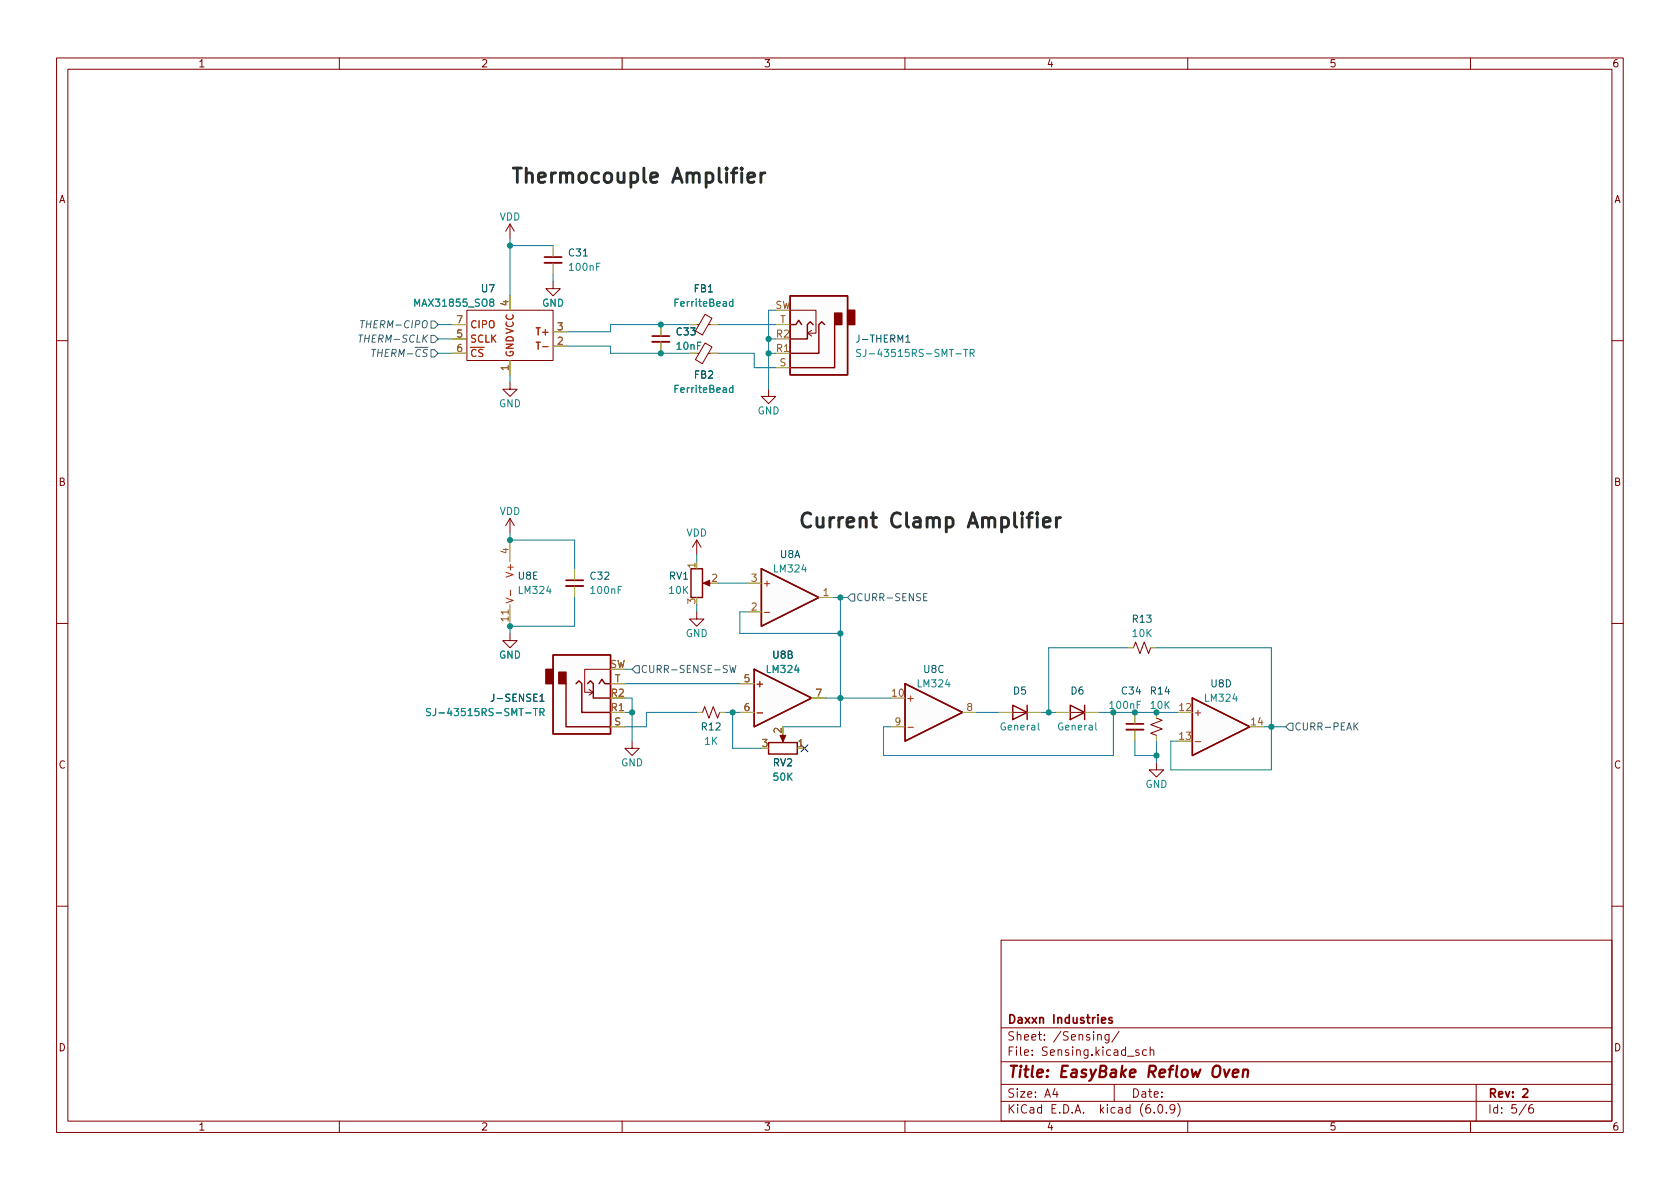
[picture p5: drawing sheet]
<svg xmlns="http://www.w3.org/2000/svg" width="297mm" height="210mm" viewBox="0 0 297 210" stroke-linecap="round" stroke-linejoin="round" font-family="sans-serif">
<g fill="none" stroke="#840000" stroke-width=".18">
<path d="M10 10.2h277v190.1h-277zM12 12.2h273v186.1h-273zM60 10.2v2M110 10.2v2M160 10.2v2M210 10.2v2M260 10.2v2M90.2 39.6l-.8 1.3M90.2 39.6v2.6M90.2 39.6l.7 1.3M82.5 54.9h15.3v8.8h-15.3zM97.8 49.8v1.2h1.3l-1.3 1.3-1.3-1.3h1.3"/>
<path d="M123.2 57.4h.4M124.7 55.6l1.2 .7-1.7 2.9-1.2-.7zM125.2 57.4h.5M139.7 54.9h4.6v4h-1.6M142.7 58.9l.8 .5M143.5 58.4l-.8 .5M10 60.2h2M90.2 67.6v1.2h1.2l-1.2 1.3-1.3-1.3h1.3M124.7 60.6l1.2 .8-1.7 2.9-1.2-.7zM125.2 62.5h.5M135.9 68.8v1.3h1.3l-1.3 1.3-1.3-1.3h1.3M285 60.2h2"/>
<path d="M90.2 91.7v2.5M90.2 91.7l-.8 1.3M90.2 91.7l.7 1.3M123.2 95.5l-.8 1.3M123.2 95.5v2.5M123.2 95.5l.8 1.3M10 110.2h2M90.2 112v1.3h1.2l-1.2 1.2-1.3-1.2h1.3M107.9 118.4h-4.5v4h1.5M123.2 108.2v1.3h1.3l-1.3 1.2-1.3-1.2h1.3M124.7 103.1h1M200.4 114.5l.4-1 .7 2.1 .8-2.1 .8 2.1 .4-1.1"/>
<path d="M285 110.2h2M104.1 121.9l.8 .5M104.9 122.4l-.8 .5M111.8 131.1v1.2h1.2l-1.2 1.3-1.3-1.3h1.3M124.2 126l.4-1 .7 2 .8-2 .8 2 .4-1M138.4 129.8v1M179.1 126h2.5M189.2 126h2.6M204.5 134.9v1.2h1.2l-1.2 1.3-1.3-1.3h1.3M204.5 127l1 .4-2 .7 2 .8-2 .8 1 .3M10 160.2h2M177 166.3h108v32h-108z"/>
<path d="M285 160.2h2M60 198.3v2M110 198.3v2M160 198.3v2M177 194.8h108M177 191.8h108M177 187.8h108M177 181.8h108M186.5 192.5l-.4 1h1M186.9 193v1M194.1 183.1l.2-.2 .3 .1 .1 .9M196.1 182.9v1.2l-.3 .3h-.4"/>
<path d="M196.1 183l-.5-.1-.2 .3v.4l.1 .3h.6M197 191.8v3M197.9 182.4l-1.3 1.9M201.4 185.7l-.4-.1-.2 .2 .1 .3 .5 .1v.4h-.6M202.7 185.7l-.4-.1-.3 .3v.4l.1 .3h.6M203.4 185.8l.2-.2 .3 .1 .1 .9M203.4 185.1v1.5M204.1 196.7v.1M204.9 195.4l.2-.1a.81 .81 0 0 1 .6 .7 .81 .81 0 0 1-.3 .8h-.2a.81 .81 0 0 1-.6-.6 .81 .81 0 0 1 .3-.8zM206.2 196.7v.1M207.7 196l-.3 .3h-.3l-.2-.3 .1-.6 .4-.1 .2 .2a.99 .99 0 0 1-.3 1.3h-.3M208.2 195.1a1.72 1.72 0 0 1 0 2.3"/>
<path d="M210 198.3v2M260 198.3v2M261 191.8v6.5M269.9 195.3l-1.3 1.9M271 195.3a.6 .6 0 0 0-.7 .7v.5l.1 .3h.5l.2-.1 .1-.5-.2-.2-.4-.1-.3 .3"/>
</g>
<path d="M96.3 45.5h3M115.3 59.4h3.1M100.1 102.6h3M199.1 128h3.1M196.6 180l-.3-.1-.2 .2v.3l.5 .1v.4h-.5M269.3 192.7l.5-.2 .3 .2v.3l-.9 1h.9" fill="none" stroke="#840000" stroke-width=".3"/>
<path d="M216.4 189.1l.4 1.4 .6-1.4M218 189.8l1-.2-.1-.4-.2-.1-.6 .1-.2 1 .3 .3 .6-.1M219.8 189.3a.49 .49 0 0 1 .9 .1l-.1 1.1M219.9 189.1l-.2 1.4" fill="none" stroke="#840000" stroke-width=".4"/>
<g fill="none" stroke="#a0a006" stroke-width=".18">
<path d="M80 57.4h2.5M80 59.9h2.5M90.2 52.3v2.6M97.8 43.4v2.1M97.8 46.5v2M97.8 58.7h2.5M116.8 57.4v2M125.7 57.4h1.3M137.2 57.4h2.5M80 62.5h2.5M90.2 63.7v2.6M97.8 61.2h2.5"/>
<path d="M116.8 60.4v2.1M125.7 62.5h1.3M137.2 65h2.5M90.2 95.5v3.8M90.2 106.9v3.8M101.6 100.6v2M101.6 103.6v2.1M132.1 108.2h2.5M132.1 103.1h2.5M144.8 105.7h2.5M199.4 114.5h1M203.5 114.5h1"/>
<path d="M107.9 128.5h2.6M107.9 120.9h2.6M123.2 126h1M127.3 126h1M130.8 126h2.5M130.8 120.9h2.5M143.5 123.4h2.5M157.5 128.5h2.5M170.2 126h2.5M176.5 126h2.6M181.6 126h2.5M186.7 126h2.5"/>
<path d="M191.8 126h2.5M200.7 126v2M200.7 129v2.1M204.5 126v1M204.5 130v1.1"/>
</g>
<g fill="none" stroke="#128875" stroke-width=".18">
<path d="M129.6 53.4l-.4-.1-.2 .3 .1 .5h.5M129.6 52.9v1.3M129.6 68.6h-.4l-.2 .2 .1 .5h.5M129.6 68.1v1.3M152.2 61.8h-.5l-.2 .1v.4l.6 .2 .1 .3-.3 .3-.4-.1M153.1 61.8v.9a.41 .41 0 0 1-.5 .4M170.4 61.8h.7M171.5 62.4h.6l.2-.2-.1-.3-.7-.1v1.3M171.8 62.4l.5 .7M76.1 125.3h-.5l-.1 .1v.4l.5 .2 .1 .3-.2 .3-.5-.1M77 125.3v.9a.41 .41 0 0 1-.5 .4M94.3 125.3h.7"/>
<path d="M95.5 125.9h.6l.1-.2-.1-.3-.6-.1v1.3M95.8 125.9l.4 .7"/>
</g>
<path d="M96.3 46.5h3M115.3 60.4h3.1M100.1 103.6h3M199.1 129h3.1" fill="none" stroke="#840000" stroke-width=".33"/>
<g fill="#fcfcfc" stroke="#fcfcfc" stroke-width=".18">
<path d="M210.8 123.4l10.2 5.1-10.2 5.1z"/>
<path d="M134.6 100.6l10.2 5.1-10.2 5z"/>
<path d="M139.7 52.3h10.2v14h-10.2z"/>
<path d="M160 120.9l10.2 5.1-10.2 5.1z"/>
<path d="M97.8 115.8h10.1v14h-10.1z"/>
<path d="M133.3 118.4l10.2 5-10.2 5.1z"/>
</g>
<g fill="none" stroke="#840000" stroke-width=".25">
<path d="M139.7 52.3h10.2v14h-10.2zM139.7 57.4h1l.5-.8 .5 .8M143.8 57.4l-.5-.5-.6 .5v2.5h-3M145.8 57.4l-.5-.5-.5 .5v5.1h-5.1M147.6 57.4v7.6h-7.9M97.8 115.8h10.1v14h-10.1zM122.2 100.6h2v5.1h-2zM133.3 118.4l10.2 5-10.2 5.1zM134.6 100.6l10.2 5.1-10.2 5zM100.1 120.9v7.6h7.8M101.9 120.9l.5-.5 .5 .5v5.1h5M103.9 120.9l.5-.5 .5 .5v2.5h3"/>
<path d="M105.9 120.9l.5-.8 .5 .8h1M135.9 131.3h5.1v2h-5.1zM160 120.9l10.2 5.1-10.2 5.1zM179.1 124.7l2.5 1.3-2.5 1.2zM181.6 124.7v2.5M189.2 124.7l2.6 1.3-2.6 1.2zM191.8 124.7v2.5M210.8 123.4l10.2 5.1-10.2 5.1z"/>
</g>
<path d="M94.8 60.5h.7M89.5 105.8l1.2 .4-1.2 .4M90.3 104.4v.9M135.1 108.3h1M133.9 126.1h.9M160.5 128.6h1M211.3 131.1h1" fill="none" stroke="#b02c04" stroke-width=".18"/>
<g fill="#840000" stroke="#840000" stroke-width=".25">
<path d="M149.9 54.9h1.2v2.5h-1.2z"/>
<path d="M147.6 55.4h1.2v2h-1.2z"/>
<path d="M96.5 118.4h1.3v2.5h-1.3z"/>
<path d="M98.8 118.9h1.3v2h-1.3z"/>
</g>
<path d="M160.2 60.5h.7M95.5 124h.7" fill="none" stroke="#005550" stroke-width=".18"/>
<g fill="#840000" stroke="#840000" stroke-width=".18">
<path d="M137.9 130h1l-.5 1.2z"/>
<path d="M124.3 103.1l1.2-.5v1z"/>
</g>
<g fill="none" stroke="#345372" stroke-width=".18">
<path d="M63.4 59.2h.8M63.7 56.7h.8M63.8 59.2l-.1 1.3M64.1 56.7l-.1 1.3M76.2 56.8h.6l.7 .6-.7 .6h-.6zM76.2 59.3h.6l.7 .6-.7 .7h-.6zM112.4 117.7h.6v1.3h-.6l-.6-.6zM129 117.7l.3 1.2 .3-.9 .2 .9 .3-1.2M150.5 105h.6v1.3h-.6l-.6-.6zM163.3 105.6h.4M163.9 105h-.6v1.2h.6M228 127.9h.6v1.3h-.6l-.7-.7z"/>
<path d="M239.6 128.4l.5 .7M240.1 127.8l-.7 .7"/>
</g>
<path d="M132.2 31.4l1.2-.2-.1-.5-.7-.1-.4 .3v1l.1 .2 .3 .2 .7-.2M134.5 30.6v1.7M135.3 30.6a.65 .65 0 0 0-.8 .4M183.4 90.7l-.1 .1 .1 .1 .1-.1-.1-.1v.2M183.4 91.5v1.7M184.5 92.4l1.2-.3-.1-.5-.8-.1-.3 .4v1l.1 .2 .2 .1 .8-.1M186.8 91.5v1.7M187.5 91.5a.65 .65 0 0 0-.7 .5" fill="none" stroke="#2c2c2c" stroke-width=".51"/>
<g fill="none" stroke="#0a73a0" stroke-width=".18">
<path d="M77.5 57.4h2.5M77.5 59.9h2.5M90.2 42.2v10.1M90.2 43.4h7.6M97.8 48.5v1.3M121.9 57.4h-14v1.3h-7.6M127 57.4h10.2M135.9 59.9h1.3M137.2 54.9h-1.3v13.9M77.5 62.5h2.5M90.2 66.3v1.3M100.3 61.2h7.6v1.3h14"/>
<path d="M127 62.5h6.3v2.5h3.9M135.9 62.5h1.3M90.2 94.2v1.3h11.4v5.1M123.2 98v1.3M101.6 105.7v5h-11.4v1.3M110.5 118.4h1.3M123.2 106.9v1.3M127 103.1h5.1M132.1 108.2h-1.3v3.8h17.8M147.3 105.7h2.6M148.6 105.7v22.8h-10.2M199.4 114.5h-14v11.5"/>
<path d="M204.5 114.5h20.3v21.6h-17.8v-5h1.3M110.5 123.4h1.3v7.7M110.5 126h1.3M110.5 120.9h20.3M123.2 126h-8.9v2.5h-3.8M128.3 126h2.5M129.5 126v6.3h5.1M146 123.4h11.5M172.7 126h3.8M184.1 126h2.6M194.3 126h14M196.8 126v7.6h-40.6v-5.1h1.3"/>
<path d="M200.7 131.1v2.5h3.8M204.5 131.1v3.8M223.5 128.5h3.8"/>
</g>
<path d="M141.6 131.7l1.2 1.2M142.8 131.7l-1.2 1.2" fill="none" stroke="#000084" stroke-width=".18"/>
<g fill="#028f99" stroke="#028f99" stroke-width=".18">
<circle cx="224.8" cy="128.5" r=".46"/>
<circle cx="196.8" cy="126" r=".46"/>
<circle cx="200.7" cy="126" r=".46"/>
<circle cx="204.5" cy="126" r=".46"/>
<circle cx="204.5" cy="133.6" r=".46"/>
<circle cx="116.8" cy="57.4" r=".46"/>
<circle cx="135.9" cy="59.9" r=".46"/>
<circle cx="135.9" cy="62.5" r=".46"/>
<circle cx="90.2" cy="43.4" r=".46"/>
<circle cx="116.8" cy="62.5" r=".46"/>
<circle cx="90.2" cy="95.5" r=".46"/>
<circle cx="111.8" cy="126" r=".46"/>
<circle cx="129.5" cy="126" r=".46"/>
<circle cx="90.2" cy="110.7" r=".46"/>
<circle cx="148.6" cy="123.4" r=".46"/>
<circle cx="148.6" cy="112" r=".46"/>
<circle cx="148.6" cy="105.7" r=".46"/>
<circle cx="185.4" cy="126" r=".46"/>
</g>
<g font-size="3.5" fill="#2c2c2c">
<text x="90.2" y="32.4">Thermocouple Amplifier</text>
<text x="141" y="93.3">Current Clamp Amplifier</text>
</g>
<text font-size="2.8" fill="#840000" x="178" y="190.6">Title: EasyBake Reflow Oven</text>
<g font-size="2.1" fill="#840000">
<text x="178" y="184">Sheet: /Sensing/</text>
<text x="178" y="181">Daxxn Industries</text>
<text x="178" y="186.7">File: Sensing.kicad_sch</text>
<text x="178" y="196.9">KiCad E.D.A. kicad (6.0.9)</text>
<text x="178" y="194.1">Size: A4</text>
<text x="200" y="194.1">Date:</text>
<text x="263" y="194.1">Rev: 2</text>
<text x="263" y="196.9">Id: 5/6</text>
</g>
<g font-size="1.8" fill="#840000">
<text x="35" y="11.9">1</text>
<text x="85" y="11.9">2</text>
<text x="135" y="11.9">3</text>
<text x="185" y="11.9">4</text>
<text x="235" y="11.9">5</text>
<text x="285" y="11.9">6</text>
<text x="10.3" y="35.9">A</text>
<text x="285.3" y="35.9">A</text>
<text x="10.3" y="85.9">B</text>
<text x="285.3" y="85.9">B</text>
<text x="10.3" y="135.9">C</text>
<text x="285.3" y="135.9">C</text>
<text x="10.3" y="185.9">D</text>
<text x="285.3" y="185.9">D</text>
<text x="35" y="199.9">1</text>
<text x="85" y="199.9">2</text>
<text x="135" y="199.9">3</text>
<text x="185" y="199.9">4</text>
<text x="235" y="199.9">5</text>
<text x="285" y="199.9">6</text>
</g>
<g font-size="1.8" fill="#128875">
<text x="88.3" y="39">VDD</text>
<text x="100.8" y="47.9">100nF</text>
<text x="73.6" y="54.2">MAX31855_SO8</text>
<text x="95.8" y="54.2">GND</text>
<text x="119.5" y="54.2">FerriteBead</text>
<text x="119.7" y="61.8">10nF</text>
<text x="153.2" y="63.1">SJ-43515RS-SMT-TR</text>
<text x="119.5" y="69.5">FerriteBead</text>
<text x="88.2" y="72">GND</text>
<text x="133.9" y="73.3">GND</text>
<text x="88.3" y="91.1">VDD</text>
<text x="121.3" y="94.9">VDD</text>
<text x="136.9" y="101.2">LM324</text>
<text x="91.8" y="105">LM324</text>
<text x="104.6" y="105">100nF</text>
<text x="118.4" y="105">10K</text>
<text x="121.2" y="112.6">GND</text>
<text x="200.3" y="112.6">10K</text>
<text x="88.2" y="116.5">GND</text>
<text x="135.7" y="119">LM324</text>
<text x="162.3" y="121.5">LM324</text>
<text x="196.4" y="125.3">100nF</text>
<text x="203.5" y="125.3">10K</text>
<text x="213.1" y="124.1">LM324</text>
<text x="77.1" y="126.6">SJ-43515RS-SMT-TR</text>
<text x="124.6" y="131.7">1K</text>
<text x="177" y="129.2">General</text>
<text x="187.2" y="129.2">General</text>
<text x="109.8" y="135.5">GND</text>
<text x="136.8" y="138">50K</text>
<text x="202.5" y="139.3">GND</text>
</g>
<g font-size="1.8" fill="#005550">
<text x="100.6" y="45.3">C31</text>
<text x="85.2" y="51.7">U7</text>
<text x="122.8" y="51.7">FB1</text>
<text x="119.7" y="59.3">C33</text>
<text x="151.7" y="60.6">J-THERM1</text>
<text x="122.8" y="66.9">FB2</text>
<text x="137.9" y="98.7">U8A</text>
<text x="91.6" y="102.5">U8E</text>
<text x="104.4" y="102.5">C32</text>
<text x="118.3" y="102.5">RV1</text>
<text x="200.3" y="110.1">R13</text>
<text x="136.7" y="116.5">U8B</text>
<text x="163.3" y="119">U8C</text>
<text x="87.3" y="124.1">J-SENSE1</text>
<text x="179.2" y="122.8">D5</text>
<text x="189.4" y="122.8">D6</text>
<text x="198.4" y="122.8">C34</text>
<text x="203.5" y="122.8">R14</text>
<text x="214.1" y="121.5">U8D</text>
<text x="124.1" y="129.2">R12</text>
<text x="136.7" y="135.5">RV2</text>
</g>
<g font-size="1.8" fill="#345372">
<text x="64.8" y="58">THERM-CIPO</text>
<text x="64.3" y="60.6">THERM-SCLK</text>
<text x="65.3" y="63.1">THERM-~{CS}</text>
<text x="151.3" y="106.3">CURR-SENSE</text>
<text x="113.2" y="119">CURR-SENSE-SW</text>
<text x="228.8" y="129.2">CURR-PEAK</text>
</g>
<g font-size="1.8" fill="#8c5a0a">
<text x="80.8" y="59.7">5</text>
<text x="80.8" y="57.1">7</text>
<text x="89.9" y="54.1" transform="rotate(-90 89.9 54.1)">4</text>
<text x="98.6" y="58.4">3</text>
<text x="137" y="54.6">SW</text>
<text x="137.3" y="59.7">R2</text>
<text x="137.9" y="57.1">T</text>
<text x="80.8" y="62.2">6</text>
<text x="89.9" y="65.5" transform="rotate(-90 89.9 65.5)">1</text>
<text x="98.6" y="61">2</text>
<text x="137.3" y="62.2">R1</text>
<text x="137.8" y="64.8">S</text>
<text x="89.9" y="97.9" transform="rotate(-90 89.9 97.9)">4</text>
<text x="122.9" y="100.4" transform="rotate(-90 122.9 100.4)">1</text>
<text x="122.9" y="106.8" transform="rotate(-90 122.9 106.8)">3</text>
<text x="125.9" y="102.9">2</text>
<text x="132.9" y="107.9">2</text>
<text x="132.9" y="102.9">3</text>
<text x="145.6" y="105.4">1</text>
<text x="89.9" y="109.8" transform="rotate(-90 89.9 109.8)">11</text>
<text x="107.8" y="118.1">SW</text>
<text x="108.1" y="125.7">R1</text>
<text x="108.1" y="123.2">R2</text>
<text x="108.7" y="120.6">T</text>
<text x="131.6" y="120.6">5</text>
<text x="131.6" y="125.7">6</text>
<text x="144.3" y="123.2">7</text>
<text x="157.8" y="123.2">10</text>
<text x="171" y="125.7">8</text>
<text x="208.6" y="125.7">12</text>
<text x="108.6" y="128.3">S</text>
<text x="138.2" y="129.6" transform="rotate(-90 138.2 129.6)">2</text>
<text x="158.3" y="128.3">9</text>
<text x="208.6" y="130.8">13</text>
<text x="221.3" y="128.3">14</text>
<text x="134.8" y="132.1">3</text>
<text x="141.1" y="132.1">1</text>
</g>
<g font-size="1.8" fill="#b02c04">
<text x="83.1" y="58">CIPO</text>
<text x="95.2" y="59.3">T+</text>
<text x="83.1" y="60.6">SCLK</text>
<text x="83.1" y="63.1">~{CS}</text>
<text x="90.8" y="63.2" transform="rotate(-90 90.8 63.2)">GNDVCC</text>
<text x="95.6" y="61.8">T-</text>
<text x="90.8" y="101.6" transform="rotate(-90 90.8 101.6)">V+</text>
<text x="134.7" y="103.8">+</text>
<text x="133.5" y="121.5">+</text>
<text x="160.1" y="124.1">+</text>
<text x="210.9" y="126.6">+</text>
</g>
</svg>
